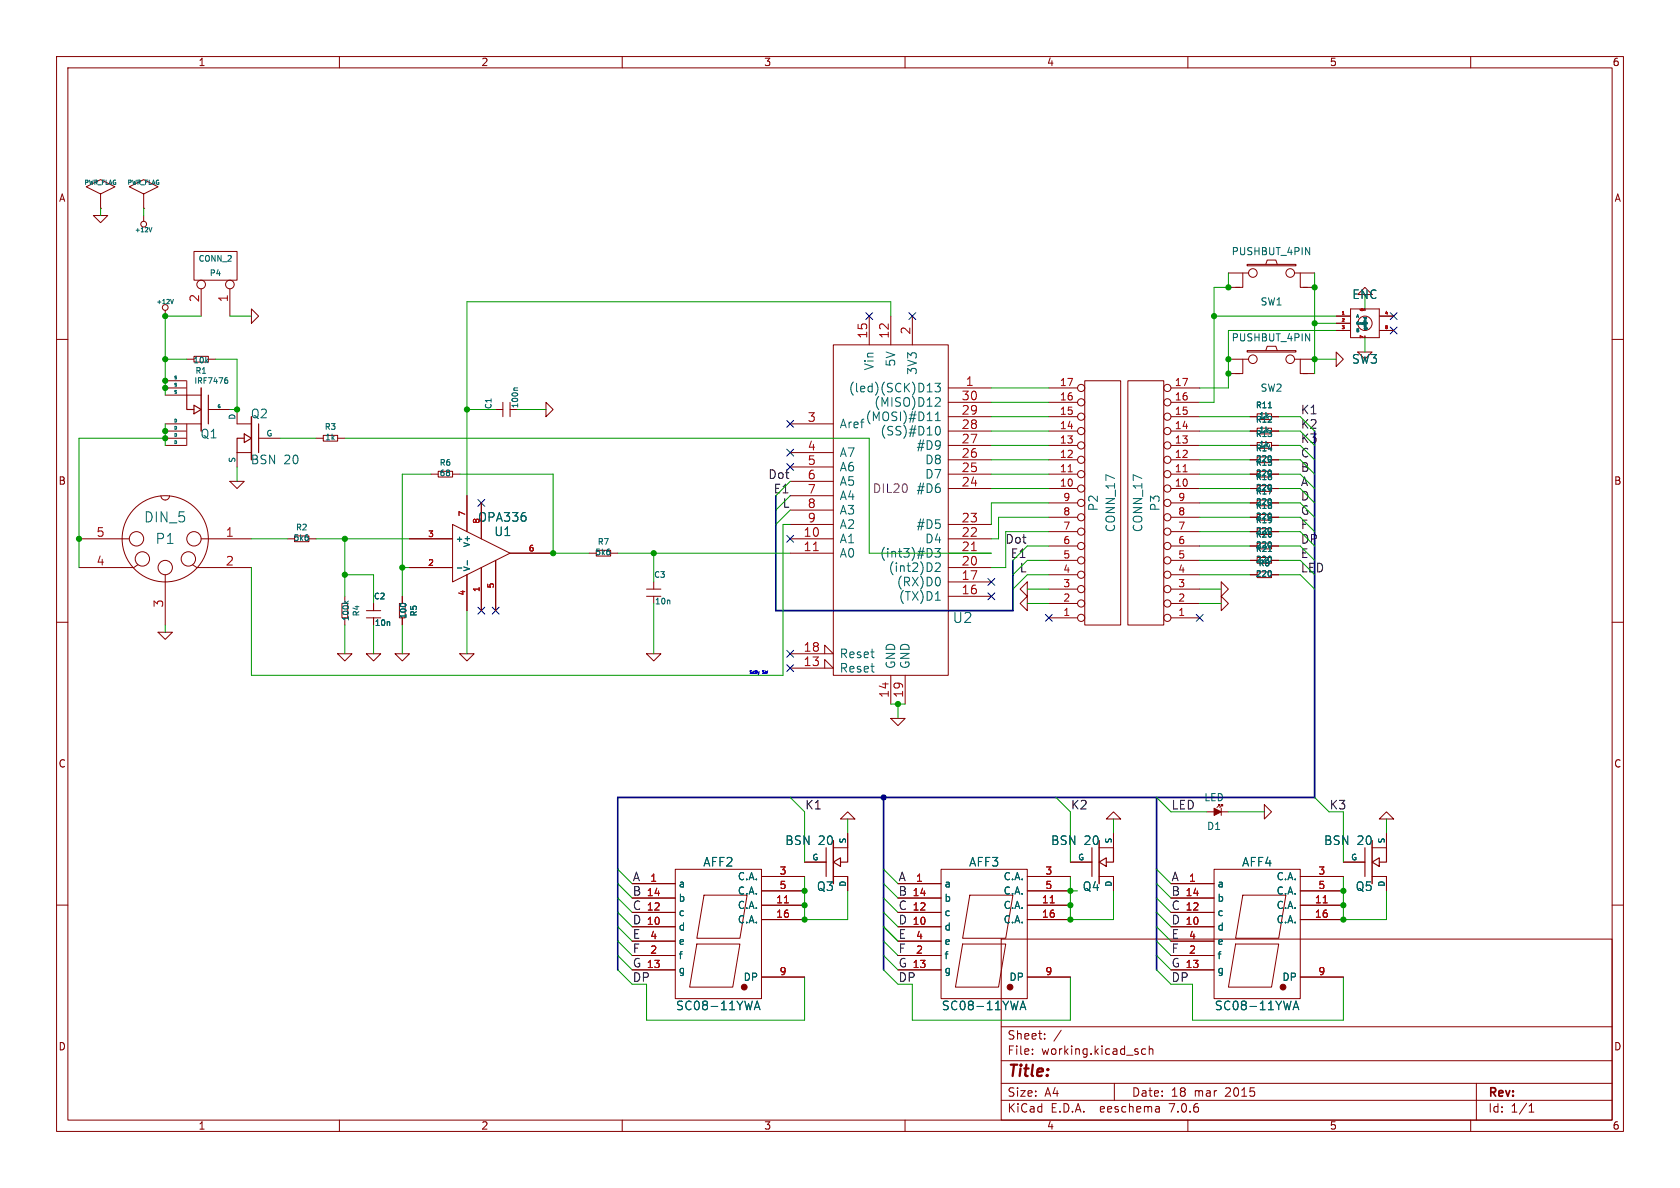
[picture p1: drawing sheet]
<svg xmlns="http://www.w3.org/2000/svg" width="297mm" height="210mm" viewBox="0 0 297 210" stroke-linecap="round" stroke-linejoin="round" font-family="sans-serif">
<g fill="none" stroke="#840000" stroke-width=".18">
<path d="M10 10h277v190h-277zM12 12h273v186h-273zM60 10v2M110 10v2M160 10v2M210 10v2M260 10v2M15.2 33l2.6-1.2 2.5 1.2-2.5 1.3zM16.5 38.1h2.5l-1.2 1.3zM17.8 34.3v2.5M17.8 36.8h.1M22.9 33l2.5-1.2 2.5 1.2-2.5 1.3z"/>
<path d="M25.4 38.1v1M25.4 34.3v2.5M25.4 36.8h.1M10 60h2M29.2 54.9v1M34.3 44.5h7.6v5h-7.6zM35.6 51.1v4.8M40.6 51.1v4.8M44.4 54.6l1.3 1.3-1.3 1.3zM153.7 55.9v5.1M157.5 55.9v5.1M161.3 55.9v5.1"/>
<path d="M217.2 48.3h3.5M217.2 50.8h2M219.7 48.3v2.5h-1.3M220.5 46.7h8.6v.3h-8.6zM223.8 46.7l.2-.7h1.6l.2 .7M228.9 48.3h3.5M229.9 48.3v2.5h1.2M230.4 50.8h2M236.2 55.9h2.5M236.2 57.2h2.5M236.2 58.4h2.5M238.8 59.7h5z"/>
<path d="M238.8 54.6v5.1zM238.8 54.6h5zM241.3 59.4v.3M243.8 54.6v5.1zM243.9 55.9h2.5M243.9 58.4h2.5M285 60h2M29.2 78.7h3.7M29.2 76.2h3.7M29.2 68.6h3.7M29.2 77.5h3.7M29.2 74.9h3.7"/>
<path d="M29.2 69.9h3.7M29.2 67.3h3.7M33 63.5h1.3M33 67.3v2.6h2.6M34.3 63h2.5v1h-2.5zM35.6 74.9h-2.6v3.8M36.8 63.5h1.3M36.8 72.4h3.8M41.9 72.4v2.5h2.5M45.7 77.5h3.8M55.9 77.5h1.2M57.1 77h2.6v1h-2.6z"/>
<path d="M59.7 77.5h1.3M87.6 72.4h1.3M88.9 71.1v2.6M90.2 71.1v2.6M90.2 72.4h1.2M96.5 71.1l1.3 1.3-1.3 1.3zM139.7 74.9h7.6M147.3 61h20.3v58.4h-20.3zM167.6 78.7h7.7M167.6 76.2h7.7M167.6 73.7h7.7M167.6 71.1h7.7"/>
<path d="M167.6 68.6h7.7M185.4 78.7h5.1M185.4 76.2h5.1M185.4 73.7h5.1M185.4 71.1h5.1M185.4 68.6h5.1M191.8 67.3h6.3v43.2h-6.3zM199.4 67.3h6.3v43.2h-6.3zM207 78.7h5.1M207 76.2h5.1M207 73.7h5.1M207 71.1h5.1"/>
<path d="M207 68.6h5.1M217.2 63.5h3.5M217.2 66h2M219.7 63.5v2.5h-1.3M220.5 62h8.6v.2h-8.6zM221 78.7h1.2M221 76.2h1.2M221 73.7h1.2M222.2 73.2h2.6v1h-2.6zM222.2 75.7h2.6v1h-2.6zM222.2 78.2h2.6v1h-2.6zM223.8 62l.2-.8h1.6l.2 .8"/>
<path d="M224.8 78.7h1.3M224.8 76.2h1.3M224.8 73.7h1.3M228.9 63.5h3.5M229.9 63.5v2.5h1.2M230.4 66h2M236.2 62.2l1.3 1.3-1.3 1.3zM14 95.3h8.9M24.4 99.8l-.8 .5h-9.6M28.4 87.6a.76 .76 0 0 0 .8 .8 .76 .76 0 0 0 .8-.8M34 99.8l.8 .5h9.6M35.6 95.3h8.8"/>
<path d="M40.6 85.1h2.6l-1.3 1.3zM44.4 80h-2.5v2.6M50.8 95.3h1.3M52.1 94.7h2.5v1.1h-2.5zM54.6 95.3h1.3M72.4 95.3h7.6M76.2 83.8h1.3M77.5 83.3h2.5v1h-2.5zM80 92.7l10.2 5.1-10.2 5.1zM80 83.8h1.3M82.5 87.6v6.4M85.1 88.9v6.4"/>
<path d="M87.6 99.1v8.9M90.2 97.8h7.6M104.1 97.8h1.3M105.4 97.3h2.5v1h-2.5zM107.9 97.8h1.3M139.7 80h7.6M139.7 95.3h7.6M139.7 97.8h7.6M139.7 92.7h7.6M139.7 82.6h7.6M139.7 85.1h7.6M139.7 87.6h7.6"/>
<path d="M139.7 90.2h7.6M167.6 81.3h7.7M167.6 83.8h7.7M167.6 86.4h7.7M167.6 95.3h7.7M167.6 97.8h7.7M167.6 92.7h7.7M185.4 81.3h5.1M185.4 96.5h5.1M185.4 94h5.1M185.4 99.1h5.1M185.4 83.8h5.1"/>
<path d="M185.4 86.4h5.1M185.4 88.9h5.1M185.4 91.4h5.1M207 81.3h5.1M207 96.5h5.1M207 94h5.1M207 99.1h5.1M207 83.8h5.1M207 86.4h5.1M207 88.9h5.1M207 91.4h5.1M221 81.3h1.2"/>
<path d="M221 96.5h1.2M221 94h1.2M221 99.1h1.2M221 83.8h1.2M221 86.4h1.2M221 88.9h1.2M221 91.4h1.2M222.2 80.8h2.6v1h-2.6zM222.2 96h2.6v1h-2.6zM222.2 93.5h2.6v1h-2.6zM222.2 98.6h2.6v1h-2.6zM222.2 83.3h2.6v1h-2.6z"/>
<path d="M222.2 85.9h2.6v1h-2.6zM222.2 88.4h2.6v1h-2.6zM222.2 90.9h2.6v1h-2.6zM224.8 81.3h1.3M224.8 96.5h1.3M224.8 94h1.3M224.8 99.1h1.3M224.8 83.8h1.3M224.8 86.4h1.3M224.8 88.9h1.3M224.8 91.4h1.3M10 110h2"/>
<path d="M27.9 111.8h2.6l-1.3 1.2zM29.2 101.6v8.9M59.7 115.6h2.5l-1.2 1.2zM60.5 106.7h1v2.5h-1zM61 105.4v1.3M61 109.2v1.3M64.8 115.6h2.5l-1.3 1.2zM64.8 108h2.5M64.8 109.2h2.5M66 106.7v1.3M66 109.2v1.3M69.8 115.6h2.6l-1.3 1.2z"/>
<path d="M70.6 106.7h1v2.5h-1zM71.1 105.4v1.3M71.1 109.2v1.3M72.4 100.3h7.6M81.3 115.6h2.5l-1.3 1.2zM82.5 101.6v6.4M85.1 100.3v7.7M114.3 104.1h2.5M114.3 105.4h2.5M114.3 115.6h2.5l-1.2 1.2zM115.6 102.9v1.2M115.6 105.4v1.3"/>
<path d="M139.7 118.1h7.6l-1.5-1.5v1.5M139.7 115.6h7.6l-1.5-1.6v1.6M157.5 119.4v5.1M160 119.4v5.1M167.6 100.3h7.7M167.6 105.4h7.7M167.6 102.9h7.7M180.3 106.7l1.3-1.3v2.6zM180.3 104.1l1.3-1.2v2.5zM185.4 101.6h5.1M185.4 109.2h5.1M185.4 106.7h5.1"/>
<path d="M185.4 104.1h5.1M207 101.6h5.1M207 109.2h5.1M207 106.7h5.1M207 104.1h5.1M215.9 105.4l1.3 1.3-1.3 1.3zM215.9 102.9l1.3 1.2-1.3 1.3zM221 101.6h1.2M222.2 101.1h2.6v1h-2.6zM224.8 101.6h1.3M285 110h2M157.5 127h2.5l-1.3 1.3z"/>
<path d="M10 160h2M111.8 156.2h7.6M111.8 158.8h7.6M119.4 153.7h15.2v22.8h-15.2zM124.5 158.2h7.6l-1.3 7.7h-7.6zM134.6 154.9h7.6M134.6 157.5h7.6M142.2 152.4h3.8M147.3 154.9h2.6v2.6M148.6 144.8l1.3-1.3 1.2 1.3zM149.9 147.3v2.6h-2.6M158.7 156.2h7.7"/>
<path d="M158.7 158.8h7.7M166.4 153.7h15.2v22.8h-15.2zM171.4 158.2h7.7l-1.3 7.7h-7.6zM181.6 154.9h7.6M181.6 157.5h7.6M189.2 152.4h3.8M194.3 154.9h2.5v2.6M195.6 144.8l1.2-1.3 1.3 1.3zM196.8 147.3v2.6h-2.5M207 156.2h7.6M207 158.8h7.6M213.4 143.5h1.2"/>
<path d="M214.6 153.7h15.3v22.8h-15.3zM215.6 142.2l-.5 .5M215.9 142.9v1.2M215.9 143.5h1.3M216.2 142.2l-.6 .5M219.7 158.2h7.6l-1.2 7.7h-7.7zM223.5 142.2l1.3 1.3-1.3 1.3zM229.9 154.9h7.6M229.9 157.5h7.6M237.5 152.4h3.8M242.6 154.9h2.5v2.6M243.8 144.8l1.3-1.3 1.3 1.3z"/>
<path d="M245.1 147.3v2.6h-2.5M285 160h2M111.8 163.8h7.6M111.8 161.3h7.6M111.8 171.5h7.6M111.8 168.9h7.6M111.8 166.4h7.6M123.2 166.9h7.6l-1.3 7.6h-7.6zM134.6 160h7.6M134.6 162.6h7.6M134.6 172.7h7.6M158.7 163.8h7.7"/>
<path d="M158.7 161.3h7.7M158.7 171.5h7.7M158.7 168.9h7.7M158.7 166.4h7.7M170.2 166.9h7.6l-1.3 7.6h-7.6zM177 166h108v32h-108zM181.6 160h7.6M181.6 162.6h7.6M181.6 172.7h7.6M207 163.8h7.6M207 161.3h7.6M207 171.5h7.6"/>
<path d="M207 168.9h7.6M207 166.4h7.6M218.4 166.9h7.7l-1.3 7.6h-7.6zM229.9 160h7.6M229.9 162.6h7.6M229.9 172.7h7.6M60 198v2M110 198v2M160 198v2M177 194.5h108M177 191.5h108M177 187.5h108"/>
<path d="M177 181.5h108M182.5 186.3v.1M182.5 185.5v.1M184.7 183.6v.1M184.7 182.8v.1M187.6 182.1l-1.3 2M197 191.5v3M202.5 185.5l-.4-.1-.3 .3v.4l.2 .2h.5M203.2 185.5l.2-.1 .3 .1 .1 .9M203.2 184.9v1.5M204.9 195.7l.1 .9M205 196.5l-.2 .1"/>
<path d="M205 196h-.2M210 198v2M260 198v2M261 191.5v6.5M270.3 196.6h.9M270.3 195.5l.4-.4v1.5"/>
<circle cx="25.4" cy="39.6" r=".51"/>
<circle cx="29.2" cy="54.4" r=".51"/>
<circle cx="35.6" cy="50.3" r=".76"/>
<circle cx="40.6" cy="50.3" r=".76"/>
<circle cx="221.5" cy="48.3" r=".76"/>
<circle cx="228.1" cy="48.3" r=".76"/>
<circle cx="241.3" cy="57.1" r="1.27"/>
<circle cx="191.1" cy="78.7" r=".63"/>
<circle cx="191.1" cy="73.7" r=".63"/>
<circle cx="191.1" cy="71.1" r=".63"/>
<circle cx="191.1" cy="76.2" r=".63"/>
<circle cx="191.1" cy="68.6" r=".63"/>
<circle cx="206.4" cy="78.7" r=".63"/>
<circle cx="206.4" cy="71.1" r=".63"/>
<circle cx="206.4" cy="73.7" r=".63"/>
<circle cx="206.4" cy="76.2" r=".63"/>
<circle cx="206.4" cy="68.6" r=".63"/>
<circle cx="221.5" cy="63.5" r=".76"/>
<circle cx="228.1" cy="63.5" r=".76"/>
<circle cx="24.1" cy="95.2" r="1.27"/>
<circle cx="25.2" cy="98.8" r="1.27"/>
<circle cx="29.2" cy="95.2" r="7.6"/>
<circle cx="33.3" cy="98.8" r="1.27"/>
<circle cx="34.3" cy="95.2" r="1.27"/>
<circle cx="191.1" cy="81.3" r=".63"/>
<circle cx="191.1" cy="86.4" r=".63"/>
<circle cx="191.1" cy="83.8" r=".63"/>
<circle cx="191.1" cy="96.5" r=".63"/>
<circle cx="191.1" cy="94" r=".63"/>
<circle cx="191.1" cy="91.4" r=".63"/>
<circle cx="191.1" cy="99.1" r=".63"/>
<circle cx="191.1" cy="88.9" r=".63"/>
<circle cx="206.4" cy="99.1" r=".63"/>
<circle cx="206.4" cy="94" r=".63"/>
<circle cx="206.4" cy="81.3" r=".63"/>
<circle cx="206.4" cy="91.4" r=".63"/>
<circle cx="206.4" cy="86.4" r=".63"/>
<circle cx="206.4" cy="83.8" r=".63"/>
<circle cx="206.4" cy="88.9" r=".63"/>
<circle cx="206.4" cy="96.5" r=".63"/>
<circle cx="29.2" cy="100.3" r="1.27"/>
<circle cx="191.1" cy="106.7" r=".63"/>
<circle cx="191.1" cy="104.1" r=".63"/>
<circle cx="191.1" cy="109.2" r=".63"/>
<circle cx="191.1" cy="101.6" r=".63"/>
<circle cx="206.4" cy="106.7" r=".63"/>
<circle cx="206.4" cy="104.1" r=".63"/>
<circle cx="206.4" cy="109.2" r=".63"/>
<circle cx="206.4" cy="101.6" r=".63"/>
</g>
<g fill="none" stroke="#006464" stroke-width=".18">
<path d="M26.3 40.2l.3 .8 .3-.8M30.2 52.9l.2 .8 .3-.8M230.8 43.8l.7 1.2v-1.2M230.8 59l.7 1.3v-1.3M241 56.1h.5M241.2 58h.4l.1 .2M241.2 56.1v.1M241.2 58.2h.1M241.2 58v.2M241.2 58.2h.3M241.5 56.1v.1M241.5 58v.2"/>
<path d="M241.5 58.2h.1M39.9 67.1l.4 .2-.1 .4-.3 .1M40.2 66.8h-.3M91.5 68.6h-.5l-.2 .3M163.9 69.3h.9M165.3 67.8h.9l-.5 .5 .5 .2v.6l-.3 .2h-.4l-.2-.2M165.4 74.4h.8M165.5 75.5l.2-.1a.83 .83 0 0 1 .6 .6 .83 .83 0 0 1-.3 .8l-.3 .1-.2-.1M165.6 70.3l.5 .1 .1 .3-.9 1.1h.9M165.8 72.8v1.6M224.2 72.1h.6M82.6 99.1v.8"/>
<path d="M165.4 99.6l.5-.1 .3 .1v.3l-.9 1.1h.9M166.2 97l-.5 .5 .5 .2v.6l-.3 .2h-.4l-.2-.2M224.2 97.5h.6M224.7 80.7l.1 .5M224.7 83.3l.1 .4M224.7 85.8l.1 .5M224.7 88.4l.1 .4M224.7 90.9l.1 .4M224.7 93.4l.1 .5M224.7 96v.6M224.7 98.5v.7M60.9 106.3l.4 .3"/>
<path d="M61.6 106.3l-.4 .2M70.9 106.7h.7M80.9 100.4h.7M165.4 106.1h.8M166.2 102.3v1M224.7 101.1v.6M133.3 178.5l.6-1.5 .5 1.5M133.5 178.1h.7M180.3 178.5l.5-1.5 .6 1.5M180.5 178.1h.7M228.6 178.5l.5-1.5 .5 1.5M228.7 178.1h.8"/>
</g>
<g fill="none" stroke="#840000" stroke-width=".2">
<path d="M33 69.9v2.5h1.3M34.3 71.6l1.3 .8-1.3 .8zM36.8 69.9v5M43.2 77.5h-1.3v2.5M43.2 76.7l1.2 .8-1.2 .7zM45.7 74.9v5.1M146 149.9v5M147.3 152.4l1.3-.8v1.6zM149.9 149.9v2.5h-1.3M193 149.9v5M194.3 152.4l1.3-.8v1.6zM196.8 149.9v2.5h-1.2"/>
<path d="M241.3 149.9v5M242.6 152.4l1.2-.8v1.6zM245.1 149.9v2.5h-1.3"/>
</g>
<path d="M35.6 68.6v7.6M44.4 73.7v7.6M147.3 148.6v7.6M194.3 148.6v7.6M242.6 148.6v7.6" fill="none" stroke="#840000" stroke-width=".25"/>
<g fill="#840000" stroke="#840000" stroke-width=".18">
<path d="M214.6 142.9l1.3 .6-1.3 .6z"/>
<path d="M215.9 142.2h.3v.3z"/>
<path d="M215.4 142.2h.2v.3z"/>
<circle cx="178.6" cy="174.5" r=".51"/>
<circle cx="226.8" cy="174.5" r=".51"/>
<circle cx="131.6" cy="174.5" r=".51"/>
</g>
<path d="M143.8 97.3h.9M171.7 97.3h.9M188.8 83.4h.8M209.2 83.4h.7M138.7 159.6h.7M185.7 159.6h.7M233.9 159.6h.7" fill="none" stroke="#a90000" stroke-width=".18"/>
<path d="M134.3 118.7l-.2 .4" fill="none" stroke="#0000c2" stroke-width=".18"/>
<path d="M232.4 78.7v15.3M137.2 87.6v20.4h41.9v-8.9M232.4 96.5v2.6M232.4 101.6v39.4h-123.2v30.5M156.2 141v30.5M204.5 141v30.5" fill="none" stroke="#000084" stroke-width=".3"/>
<g fill="none" stroke="#009600" stroke-width=".18">
<path d="M17.8 36.8v1.3M25.4 36.8v1.3M35.6 55.9h-6.4v14M40.6 55.9h3.8M157.5 55.9v-2.6h-75v34.3M214.6 55.9h21.6M217.2 48.3v2.5h-2.6v20.3h-2.5M232.4 48.3v17.7M232.4 57.2h3.8M236.2 58.4h-19v10.2h-5.1M241.3 52.1v2.5M241.3 59.7v2.5"/>
<path d="M29.2 77.5h-15.2v22.8M29.2 63.5h3.8M29.2 74.9v3.8M38.1 63.5h3.8v8.9h-1.3M49.5 77.5h6.4M61 77.5h92.7v20.3h21.6M82.5 72.4h5.1M91.4 72.4h5.1M175.3 73.7h10.1M175.3 78.7h10.1M175.3 76.2h10.1M175.3 68.6h10.1"/>
<path d="M175.3 71.1h10.1M212.1 73.7h8.9M212.1 78.7h8.9M212.1 76.2h8.9M226.1 73.7h3.8M226.1 78.7h3.8l2.5 2.6M226.1 76.2h3.8M232.4 63.5h3.8M41.9 82.6v2.5M44.4 95.3h6.4M55.9 95.3h16.5M61 95.3v10.1"/>
<path d="M76.2 83.8h-5.1v21.6M81.3 83.8h16.5v14h6.3M109.2 97.8h30.5M115.6 97.8v5.1M139.7 92.7h-1.3v26.7h-94v-19.1M139.7 90.2l-2.5 2.5M139.7 87.6l-2.5 2.6M139.7 85.1l-2.5 2.5M175.3 86.4h10.1M175.3 83.8h10.1M175.3 81.3h10.1M185.4 91.4h-8.9v3.9h-1.2"/>
<path d="M185.4 94h-7.6v6.3h-2.5M185.4 88.9h-10.1v3.8M185.4 99.1h-3.8l-2.5 2.5M185.4 96.5h-3.8l-2.5 2.6M212.1 91.4h8.9M212.1 94h8.9M212.1 88.9h8.9M212.1 99.1h8.9M212.1 96.5h8.9M212.1 86.4h8.9M212.1 83.8h8.9M212.1 81.3h8.9"/>
<path d="M226.1 91.4h3.8l2.5 2.6M226.1 94h3.8M226.1 88.9h3.8l2.5 2.5M226.1 99.1h3.8M226.1 96.5h3.8l2.5 2.6M226.1 86.4h3.8l2.5 2.5M226.1 83.8h3.8l2.5 2.6M226.1 81.3h3.8l2.5 2.5M29.2 110.5v1.3M61 101.6h5v5.1M61 110.5v5.1M66 110.5v5.1"/>
<path d="M71.1 110.5v5.1M71.1 100.3h1.3M82.5 108v7.6M115.6 106.7v8.9M181.6 104.1h3.8M181.6 106.7h3.8M185.4 101.6h-3.8l-2.5 2.5M212.1 101.6h8.9M212.1 104.1h3.8M212.1 106.7h3.8M226.1 101.6h3.8l2.5 2.5M157.5 124.5h2.5"/>
<path d="M158.7 124.5v2.5M109.2 153.7l2.6 2.5M109.2 156.2l2.6 2.6M109.2 158.8l2.6 2.5M139.7 141l2.5 2.5v8.9M142.2 154.9v7.7h7.7v-5.1M149.9 144.8v2.5M156.2 158.8l2.5 2.5M156.2 156.2l2.5 2.6M156.2 153.7l2.5 2.5M186.7 141l2.5 2.5v8.9M189.2 154.9v7.7h7.6v-5.1"/>
<path d="M189.2 157.5h1.3M196.8 144.8v2.5M204.5 141l2.5 2.5h6.4M204.5 153.7l2.5 2.5M204.5 156.2l2.5 2.6M204.5 158.8l2.5 2.5M217.2 143.5h6.3M232.4 141l2.5 2.5M237.5 154.9v7.7h7.6v-5.1M237.5 143.5v8.9M245.1 144.8v2.5M109.2 166.4l2.6 2.5"/>
<path d="M109.2 168.9l2.6 2.6M109.2 171.5l2.6 2.5M109.2 163.8l2.6 2.6M109.2 161.3l2.6 2.5M142.2 172.7v7.6h-27.9v-6.3M156.2 163.8l2.5 2.6M156.2 161.3l2.5 2.5M156.2 171.5l2.5 2.5M156.2 166.4l2.5 2.5M156.2 168.9l2.5 2.6M189.2 172.7v7.6h-27.9v-6.3M204.5 171.5l2.5 2.5h3.8v6.3h26.7v-7.6"/>
<path d="M204.5 161.3l2.5 2.5M204.5 163.8l2.5 2.6M204.5 166.4l2.5 2.5M204.5 168.9l2.5 2.6"/>
</g>
<g fill="none" stroke="#000084" stroke-width=".18">
<path d="M153.1 55.3l1.2 1.2M154.3 55.3l-1.2 1.2M160.7 55.3l1.2 1.2M161.9 55.3l-1.2 1.2M245.8 55.3l1.2 1.2M245.8 57.8l1.2 1.2M247 55.3l-1.2 1.2M247 57.8l-1.2 1.2M139.1 79.4l1.2 1.2M139.1 74.3l1.2 1.2M140.3 79.4l-1.2 1.2M140.3 74.3l-1.2 1.2"/>
<path d="M84.5 88.3l1.2 1.2M85.7 88.3l-1.2 1.2M139.1 81.9l1.2 1.3M139.1 94.6l1.2 1.3M140.3 81.9l-1.2 1.3M140.3 94.6l-1.2 1.3M84.5 107.3l1.2 1.3M85.7 107.3l-1.2 1.3M87 107.3l1.2 1.3M88.2 107.3l-1.2 1.3M139.1 117.5l1.2 1.2M139.1 115l1.2 1.2"/>
<path d="M140.3 117.5l-1.2 1.2M140.3 115l-1.2 1.2M174.7 104.8l1.2 1.2M174.7 102.3l1.2 1.2M175.9 104.8l-1.2 1.2M175.9 102.3l-1.2 1.2M184.8 108.6l1.2 1.2M186 108.6l-1.2 1.2M211.5 108.6l1.2 1.2M212.7 108.6l-1.2 1.2"/>
</g>
<g fill="#009600" stroke="#009600" stroke-width=".18">
<circle cx="189.2" cy="157.5" r=".46"/>
<circle cx="189.2" cy="160" r=".46"/>
<circle cx="189.2" cy="162.6" r=".46"/>
<circle cx="232.4" cy="50.8" r=".46"/>
<circle cx="232.4" cy="63.5" r=".46"/>
<circle cx="232.4" cy="57.2" r=".46"/>
<circle cx="237.5" cy="157.5" r=".46"/>
<circle cx="237.5" cy="160" r=".46"/>
<circle cx="237.5" cy="162.6" r=".46"/>
<circle cx="217.2" cy="66" r=".46"/>
<circle cx="217.2" cy="63.5" r=".46"/>
<circle cx="214.6" cy="55.9" r=".46"/>
<circle cx="217.2" cy="50.8" r=".46"/>
<circle cx="142.2" cy="157.5" r=".46"/>
<circle cx="142.2" cy="162.6" r=".46"/>
<circle cx="142.2" cy="160" r=".46"/>
<circle cx="158.7" cy="124.5" r=".46"/>
<circle cx="115.6" cy="97.8" r=".46"/>
<circle cx="97.8" cy="97.8" r=".46"/>
<circle cx="71.1" cy="100.3" r=".46"/>
<circle cx="82.5" cy="72.4" r=".46"/>
<circle cx="61" cy="95.3" r=".46"/>
<circle cx="61" cy="101.6" r=".46"/>
<circle cx="41.9" cy="72.4" r=".46"/>
<circle cx="29.2" cy="67.3" r=".46"/>
<circle cx="29.2" cy="63.5" r=".46"/>
<circle cx="29.2" cy="77.5" r=".46"/>
<circle cx="29.2" cy="76.2" r=".46"/>
<circle cx="29.2" cy="68.6" r=".46"/>
<circle cx="14" cy="95.3" r=".46"/>
<circle cx="29.2" cy="55.9" r=".46"/>
</g>
<circle cx="156.2" cy="141" r=".46" fill="#000084" stroke="#000084" stroke-width=".18"/>
<text font-size="2.8" fill="#840000" x="178" y="190.9">Title:</text>
<g font-size="2.5" fill="#006464">
<text x="25.4" y="92.6">DIN_5</text>
<text x="27.4" y="96.4">P1</text>
<text x="168.4" y="110.3">U2</text>
</g>
<g font-size="2.1" fill="#a90000">
<text x="35.3" y="53.5" transform="rotate(-90 35.3 53.5)">2</text>
<text x="40.4" y="53.5" transform="rotate(-90 40.4 53.5)">1</text>
<text x="153.4" y="59.9" transform="rotate(-90 153.4 59.9)">15</text>
<text x="157.2" y="59.9" transform="rotate(-90 157.2 59.9)">12</text>
<text x="161" y="59.2" transform="rotate(-90 161 59.2)">2</text>
<text x="169.9" y="70.9">30</text>
<text x="170.6" y="68.3">1</text>
<text x="142.7" y="74.7">3</text>
<text x="169.9" y="75.9">28</text>
<text x="169.9" y="73.4">29</text>
<text x="142.7" y="79.8">4</text>
<text x="142.7" y="82.3">5</text>
<text x="169.9" y="83.6">25</text>
<text x="169.9" y="81">26</text>
<text x="169.9" y="78.5">27</text>
<text x="142.7" y="84.8">6</text>
<text x="142.7" y="87.4">7</text>
<text x="142.7" y="89.9">8</text>
<text x="169.9" y="86.1">24</text>
<text x="17" y="95">5</text>
<text x="39.8" y="95">1</text>
<text x="142" y="95">10</text>
<text x="142.7" y="92.5">9</text>
<text x="169.9" y="95">22</text>
<text x="169.9" y="92.5">23</text>
<text x="17" y="100.1">4</text>
<text x="39.8" y="100.1">2</text>
<text x="142" y="97.5">11</text>
<text x="169.9" y="100.1">20</text>
<text x="169.9" y="97.5">21</text>
<text x="29" y="107.5" transform="rotate(-90 29 107.5)">3</text>
<text x="169.9" y="105.2">16</text>
<text x="169.9" y="102.6">17</text>
<text x="142" y="117.9">13</text>
<text x="142" y="115.3">18</text>
<text x="157.2" y="123.4" transform="rotate(-90 157.2 123.4)">14</text>
<text x="159.8" y="123.4" transform="rotate(-90 159.8 123.4)">19</text>
</g>
<g font-size="2.1" fill="#006464">
<text x="239" y="53.1">ENC</text>
<text x="154.7" y="65.5" transform="rotate(-90 154.7 65.5)">Vin</text>
<text x="158.5" y="64.9" transform="rotate(-90 158.5 64.9)">5V</text>
<text x="238.9" y="64.5">SW3</text>
<text x="150" y="69.6">(led)(SCK)D13</text>
<text x="162.3" y="66.3" transform="rotate(-90 162.3 66.3)">3V3</text>
<text x="35.4" y="77.7">Q1</text>
<text x="44.3" y="74.1">Q2</text>
<text x="148.3" y="75.9">Aref</text>
<text x="153" y="74.7">(MOSI)#D11</text>
<text x="154.5" y="72.1">(MISO)D12</text>
<text x="155.6" y="77.2">(SS)#D10</text>
<text x="44.3" y="82.3">BSN</text>
<text x="50.1" y="82.3">20</text>
<text x="148.3" y="81">A7</text>
<text x="148.3" y="83.5">A6</text>
<text x="162" y="79.7">#D9</text>
<text x="163.5" y="82.3">D8</text>
<text x="148.3" y="86.1">A5</text>
<text x="148.3" y="88.6">A4</text>
<text x="162" y="87.4">#D6</text>
<text x="163.5" y="84.8">D7</text>
<text x="84.4" y="92.4">OPA336</text>
<text x="87.3" y="95">U1</text>
<text x="148.3" y="91.2">A3</text>
<text x="148.3" y="93.7">A2</text>
<text x="162" y="93.7">#D5</text>
<text x="194.3" y="90.5" transform="rotate(-90 194.3 90.5)">P2</text>
<text x="197.3" y="94.2" transform="rotate(-90 197.3 94.2)">CONN_17</text>
<text x="202.2" y="94.2" transform="rotate(-90 202.2 94.2)">CONN_17</text>
<text x="205.2" y="90.5" transform="rotate(-90 205.2 90.5)">P3</text>
<text x="148.3" y="96.2">A1</text>
<text x="148.3" y="98.8">A0</text>
<text x="155.5" y="98.8">(int3)#D3</text>
<text x="157" y="101.3">(int2)D2</text>
<text x="163.5" y="96.2">D4</text>
<text x="158.5" y="103.9">(RX)D0</text>
<text x="158.9" y="106.4">(TX)D1</text>
<text x="148.3" y="119.1">Reset</text>
<text x="148.3" y="116.6">Reset</text>
<text x="158.5" y="118.4" transform="rotate(-90 158.5 118.4)">GND</text>
<text x="161" y="118.4" transform="rotate(-90 161 118.4)">GND</text>
<text x="138.7" y="149.6">BSN</text>
<text x="144.6" y="149.6">20</text>
<text x="185.7" y="149.6">BSN</text>
<text x="191.6" y="149.6">20</text>
<text x="234" y="149.6">BSN</text>
<text x="239.9" y="149.6">20</text>
<text x="124.2" y="153.4">AFF2</text>
<text x="171.2" y="153.4">AFF3</text>
<text x="219.5" y="153.4">AFF4</text>
<text x="144.3" y="157.7">Q3</text>
<text x="191.3" y="157.7">Q4</text>
<text x="239.6" y="157.7">Q5</text>
<text x="119.4" y="178.8">SC08-11YWA</text>
<text x="166.4" y="178.8">SC08-11YWA</text>
<text x="214.7" y="178.8">SC08-11YWA</text>
</g>
<g font-size="2.1" fill="#009600">
<text x="229.9" y="75.9">K2</text>
<text x="229.9" y="78.4">K3</text>
<text x="229.9" y="101.3">LED</text>
<text x="229.9" y="96.2">DP</text>
<text x="234.9" y="143.2">K3</text>
<text x="111.8" y="173.7">DP</text>
<text x="158.7" y="173.7">DP</text>
</g>
<g font-size="2.1" fill="#0f0f0f">
<text x="229.9" y="73.3">K1</text>
<text x="229.9" y="81">C</text>
<text x="229.9" y="83.5">B</text>
<text x="135.8" y="84.8">Dot</text>
<text x="136.7" y="87.3">E1</text>
<text x="138.3" y="89.9">L</text>
<text x="229.9" y="88.6">D</text>
<text x="229.9" y="86">A</text>
<text x="229.9" y="91.1">G</text>
<text x="229.9" y="93.7">F</text>
<text x="177.7" y="96.2">Dot</text>
<text x="178.6" y="98.7">E1</text>
<text x="180.2" y="101.3">L</text>
<text x="229.9" y="98.7">E</text>
<text x="142.2" y="143.2">K1</text>
<text x="189.2" y="143.2">K2</text>
<text x="207" y="143.2">LED</text>
<text x="111.8" y="155.9">A</text>
<text x="158.7" y="155.9">A</text>
<text x="207" y="155.9">A</text>
<text x="111.8" y="158.4">B</text>
<text x="111.8" y="161">C</text>
<text x="158.7" y="161">C</text>
<text x="158.7" y="158.4">B</text>
<text x="207" y="161">C</text>
<text x="207" y="158.4">B</text>
<text x="111.8" y="166.1">E</text>
<text x="111.8" y="163.5">D</text>
<text x="158.7" y="163.5">D</text>
<text x="158.7" y="166.1">E</text>
<text x="207" y="166.1">E</text>
<text x="207" y="163.5">D</text>
<text x="111.8" y="171.1">G</text>
<text x="111.8" y="168.6">F</text>
<text x="158.7" y="171.1">G</text>
<text x="158.7" y="168.6">F</text>
<text x="207" y="171.1">G</text>
<text x="207" y="168.6">F</text>
<text x="207" y="173.7">DP</text>
</g>
<text font-size="2.1" fill="#840084" x="154.2" y="87.4">DIL20</text>
<g font-size="2.1" fill="#840000">
<text x="178" y="184">Sheet:</text>
<text x="178" y="186.7">File:</text>
<text x="184.1" y="186.7">working.kicad_sch</text>
<text x="178" y="196.9">KiCad</text>
<text x="178" y="194.1">Size:</text>
<text x="184.7" y="194.1">A4</text>
<text x="185.7" y="196.9">E.D.A.</text>
<text x="194.6" y="196.9">eeschema</text>
<text x="200" y="194.1">Date:</text>
<text x="207" y="196.9">7.0.6</text>
<text x="207" y="194.1">18</text>
<text x="211.2" y="194.1">mar</text>
<text x="216.8" y="194.1">2015</text>
<text x="263" y="194.3">Rev:</text>
<text x="263" y="196.9">Id:</text>
<text x="267.1" y="196.9">1/1</text>
</g>
<g font-size="1.8" fill="#840000">
<text x="35" y="11.9">1</text>
<text x="85" y="11.9">2</text>
<text x="135" y="11.9">3</text>
<text x="185" y="11.9">4</text>
<text x="235" y="11.9">5</text>
<text x="285" y="11.9">6</text>
<text x="10.3" y="35.9">A</text>
<text x="285.3" y="35.9">A</text>
<text x="10.3" y="85.9">B</text>
<text x="285.3" y="85.9">B</text>
<text x="10.3" y="135.9">C</text>
<text x="285.3" y="135.9">C</text>
<text x="10.3" y="185.9">D</text>
<text x="285.3" y="185.9">D</text>
<text x="35" y="199.9">1</text>
<text x="85" y="199.9">2</text>
<text x="135" y="199.9">3</text>
<text x="185" y="199.9">4</text>
<text x="235" y="199.9">5</text>
<text x="285" y="199.9">6</text>
</g>
<g font-size="1.8" fill="#006464">
<text x="217.6" y="45.3">PUSHBUT_4PIN</text>
<text x="222.8" y="54.2">SW1</text>
<text x="217.6" y="60.6">PUSHBUT_4PIN</text>
<text x="222.8" y="69.4">SW2</text>
<text x="212.8" y="141.8">LED</text>
<text x="213.3" y="146.9">D1</text>
<text x="130.3" y="155.8">C.A.</text>
<text x="177.3" y="155.8">C.A.</text>
<text x="225.6" y="155.8">C.A.</text>
<text x="119.9" y="157.1">a</text>
<text x="119.9" y="159.6">b</text>
<text x="130.3" y="160.9">C.A.</text>
<text x="130.3" y="158.3">C.A.</text>
<text x="166.9" y="157.1">a</text>
<text x="166.9" y="159.6">b</text>
<text x="177.3" y="160.9">C.A.</text>
<text x="177.3" y="158.3">C.A.</text>
<text x="215.1" y="157.1">a</text>
<text x="215.1" y="159.6">b</text>
<text x="225.6" y="160.9">C.A.</text>
<text x="225.6" y="158.3">C.A.</text>
<text x="119.9" y="164.7">d</text>
<text x="119.9" y="162.2">c</text>
<text x="119.9" y="167.2">e</text>
<text x="130.3" y="163.4">C.A.</text>
<text x="166.9" y="164.7">d</text>
<text x="166.9" y="162.2">c</text>
<text x="166.9" y="167.2">e</text>
<text x="177.3" y="163.4">C.A.</text>
<text x="215.1" y="164.7">d</text>
<text x="215.1" y="162.2">c</text>
<text x="215.1" y="167.2">e</text>
<text x="225.6" y="163.4">C.A.</text>
<text x="119.9" y="172.3">g</text>
<text x="119.9" y="169.8">f</text>
<text x="131.4" y="173.6">DP</text>
<text x="166.9" y="172.3">g</text>
<text x="166.9" y="169.8">f</text>
<text x="178.4" y="173.6">DP</text>
<text x="215.1" y="172.3">g</text>
<text x="215.1" y="169.8">f</text>
<text x="226.6" y="173.6">DP</text>
</g>
<g font-size="1.8" fill="#a90000">
<text x="187.3" y="70.9">16</text>
<text x="187.3" y="68.3">17</text>
<text x="207.6" y="70.9">16</text>
<text x="207.6" y="68.3">17</text>
<text x="187.3" y="75.9">14</text>
<text x="187.3" y="73.4">15</text>
<text x="207.6" y="75.9">14</text>
<text x="207.6" y="73.4">15</text>
<text x="187.3" y="83.6">11</text>
<text x="187.3" y="81">12</text>
<text x="187.3" y="78.5">13</text>
<text x="207.6" y="83.6">11</text>
<text x="207.6" y="81">12</text>
<text x="207.6" y="78.5">13</text>
<text x="187.3" y="86.1">10</text>
<text x="187.9" y="88.6">9</text>
<text x="207.6" y="86.1">10</text>
<text x="208.2" y="88.6">9</text>
<text x="187.9" y="93.7">7</text>
<text x="187.9" y="91.2">8</text>
<text x="208.2" y="93.7">7</text>
<text x="208.2" y="91.2">8</text>
<text x="187.9" y="101.3">4</text>
<text x="187.9" y="98.8">5</text>
<text x="187.9" y="96.3">6</text>
<text x="208.2" y="101.3">4</text>
<text x="208.2" y="98.8">5</text>
<text x="208.2" y="96.3">6</text>
<text x="187.9" y="106.4">2</text>
<text x="187.9" y="103.9">3</text>
<text x="208.2" y="106.4">2</text>
<text x="208.2" y="103.9">3</text>
<text x="187.9" y="109">1</text>
<text x="208.2" y="109">1</text>
<text x="114.9" y="156">1</text>
<text x="137.7" y="154.7">3</text>
<text x="161.9" y="156">1</text>
<text x="184.7" y="154.7">3</text>
<text x="210.1" y="156">1</text>
<text x="233" y="154.7">3</text>
<text x="114.3" y="161">12</text>
<text x="114.3" y="158.5">14</text>
<text x="137.1" y="159.8">11</text>
<text x="137.7" y="157.2">5</text>
<text x="161.2" y="161">12</text>
<text x="161.2" y="158.5">14</text>
<text x="184.1" y="159.8">11</text>
<text x="184.7" y="157.2">5</text>
<text x="209.5" y="161">12</text>
<text x="209.5" y="158.5">14</text>
<text x="232.4" y="159.8">11</text>
<text x="233" y="157.2">5</text>
<text x="114.3" y="163.6">10</text>
<text x="114.9" y="166.1">4</text>
<text x="137.1" y="162.3">16</text>
<text x="161.2" y="163.6">10</text>
<text x="161.9" y="166.1">4</text>
<text x="184.1" y="162.3">16</text>
<text x="209.5" y="163.6">10</text>
<text x="210.1" y="166.1">4</text>
<text x="232.4" y="162.3">16</text>
<text x="114.3" y="171.2">13</text>
<text x="114.9" y="168.7">2</text>
<text x="137.7" y="172.5">9</text>
<text x="161.2" y="171.2">13</text>
<text x="161.9" y="168.7">2</text>
<text x="184.7" y="172.5">9</text>
<text x="209.5" y="171.2">13</text>
<text x="210.1" y="168.7">2</text>
<text x="233" y="172.5">9</text>
</g>
<g font-size="1.4" fill="#006464">
<text x="35" y="46.5">CONN_2</text>
<text x="37" y="49">P4</text>
<text x="34.1" y="64.4">10k</text>
<text x="34.2" y="68">IRF7476</text>
<text x="34.4" y="66.3">R1</text>
<text x="41.7" y="74.3" transform="rotate(-90 41.7 74.3)">D</text>
<text x="47" y="77.2">G</text>
<text x="57.3" y="76.2">R3</text>
<text x="87.1" y="72.4" transform="rotate(-90 87.1 72.4)">C1</text>
<text x="91.8" y="72.3" transform="rotate(-90 91.8 72.3)">100n</text>
<text x="221.9" y="72.4">R11</text>
<text x="221.9" y="74.9">R12</text>
<text x="221.9" y="77.4">R13</text>
<text x="222.5" y="74.2">1k</text>
<text x="222.5" y="76.8">1k</text>
<text x="41.7" y="81.9" transform="rotate(-90 41.7 81.9)">S</text>
<text x="57.4" y="78">1k</text>
<text x="77.6" y="82.5">R6</text>
<text x="221.9" y="81.8">220</text>
<text x="221.9" y="80">R14</text>
<text x="221.9" y="82.5">R15</text>
<text x="222.5" y="79.3">1k</text>
<text x="77.6" y="84.4">68</text>
<text x="221.9" y="84.4">220</text>
<text x="221.9" y="86.9">220</text>
<text x="221.9" y="89.5">220</text>
<text x="221.9" y="85.1">R16</text>
<text x="221.9" y="87.6">R17</text>
<text x="51.8" y="95.8">5k6</text>
<text x="52.2" y="94">R2</text>
<text x="80.5" y="96">+</text>
<text x="221.9" y="94.5">220</text>
<text x="221.9" y="92">220</text>
<text x="221.9" y="95.2">R20</text>
<text x="221.9" y="92.7">R19</text>
<text x="221.9" y="90.1">R18</text>
<text x="83.3" y="101.1" transform="rotate(-90 83.3 101.1)">V-</text>
<text x="83.3" y="96.9" transform="rotate(-90 83.3 96.9)">V+</text>
<text x="105.1" y="98.3">5k6</text>
<text x="105.6" y="96.5">R7</text>
<text x="221.9" y="97.1">220</text>
<text x="221.9" y="99.6">220</text>
<text x="221.9" y="97.8">R21</text>
<text x="222.4" y="100.3">R8</text>
<text x="66" y="106.1">C2</text>
<text x="115.5" y="102.3">C3</text>
<text x="115.7" y="107">10n</text>
<text x="221.9" y="102.2">220</text>
<text x="61.9" y="109.9" transform="rotate(-90 61.9 109.9)">100k</text>
<text x="63.7" y="109.1" transform="rotate(-90 63.7 109.1)">R4</text>
<text x="66.2" y="110.8">10n</text>
<text x="72" y="109.5" transform="rotate(-90 72 109.5)">100</text>
<text x="73.9" y="109.1" transform="rotate(-90 73.9 109.1)">R5</text>
<text x="149.6" y="149.2" transform="rotate(-90 149.6 149.2)">S</text>
<text x="196.6" y="149.2" transform="rotate(-90 196.6 149.2)">S</text>
<text x="244.9" y="149.2" transform="rotate(-90 244.9 149.2)">S</text>
<text x="143.5" y="152.1">G</text>
<text x="190.5" y="152.1">G</text>
<text x="238.8" y="152.1">G</text>
<text x="149.6" y="156.8" transform="rotate(-90 149.6 156.8)">D</text>
<text x="196.6" y="156.8" transform="rotate(-90 196.6 156.8)">D</text>
<text x="244.9" y="156.8" transform="rotate(-90 244.9 156.8)">D</text>
</g>
<g font-size="1.4" fill="#a90000">
<text x="75.6" y="95">3</text>
<text x="82.3" y="91.4" transform="rotate(-90 82.3 91.4)">7</text>
<text x="84.8" y="92.7" transform="rotate(-90 84.8 92.7)">8</text>
<text x="75.6" y="100.1">2</text>
<text x="93.4" y="97.5">6</text>
<text x="82.3" y="105.4" transform="rotate(-90 82.3 105.4)">4</text>
<text x="84.8" y="104.8" transform="rotate(-90 84.8 104.8)">1</text>
<text x="87.4" y="104.1" transform="rotate(-90 87.4 104.1)">5</text>
</g>
<g font-size="1.1" fill="#006464">
<text x="14.8" y="32.9">PWR_FLAG</text>
<text x="22.4" y="32.9">PWR_FLAG</text>
<text x="23.7" y="41.2">+12V</text>
<text x="27.5" y="53.9">+12V</text>
</g>
<g font-size=".7" fill="#a90000">
<text x="237.1" y="55.6">1</text>
<text x="237.1" y="56.9">2</text>
<text x="237.1" y="58.2">3</text>
<text x="241" y="59.9" transform="rotate(-90 241 59.9)">7</text>
<text x="241" y="55.1" transform="rotate(-90 241 55.1)">6</text>
<text x="244.8" y="55.6">4</text>
<text x="244.8" y="58.2">5</text>
</g>
<g font-size=".7" fill="#006464">
<text x="239.7" y="56.3">A</text>
<text x="239.7" y="57.6">Gnd</text>
<text x="239.7" y="58.8">B</text>
<text x="241.7" y="57.5" transform="rotate(-90 241.7 57.5)">gnd</text>
<text x="30.7" y="69.6">S</text>
<text x="30.7" y="68.3">S</text>
<text x="30.7" y="67.1">S</text>
<text x="30.7" y="77.2">D</text>
<text x="30.7" y="75.9">D</text>
<text x="30.7" y="74.7">D</text>
<text x="38.4" y="72.1">G</text>
<text x="30.7" y="78.5">D</text>
</g>
<g font-size=".7" fill="#0000c2">
<text x="132.2" y="119.1">SdBy</text>
<text x="134.8" y="119.1">SW</text>
</g>
</svg>
